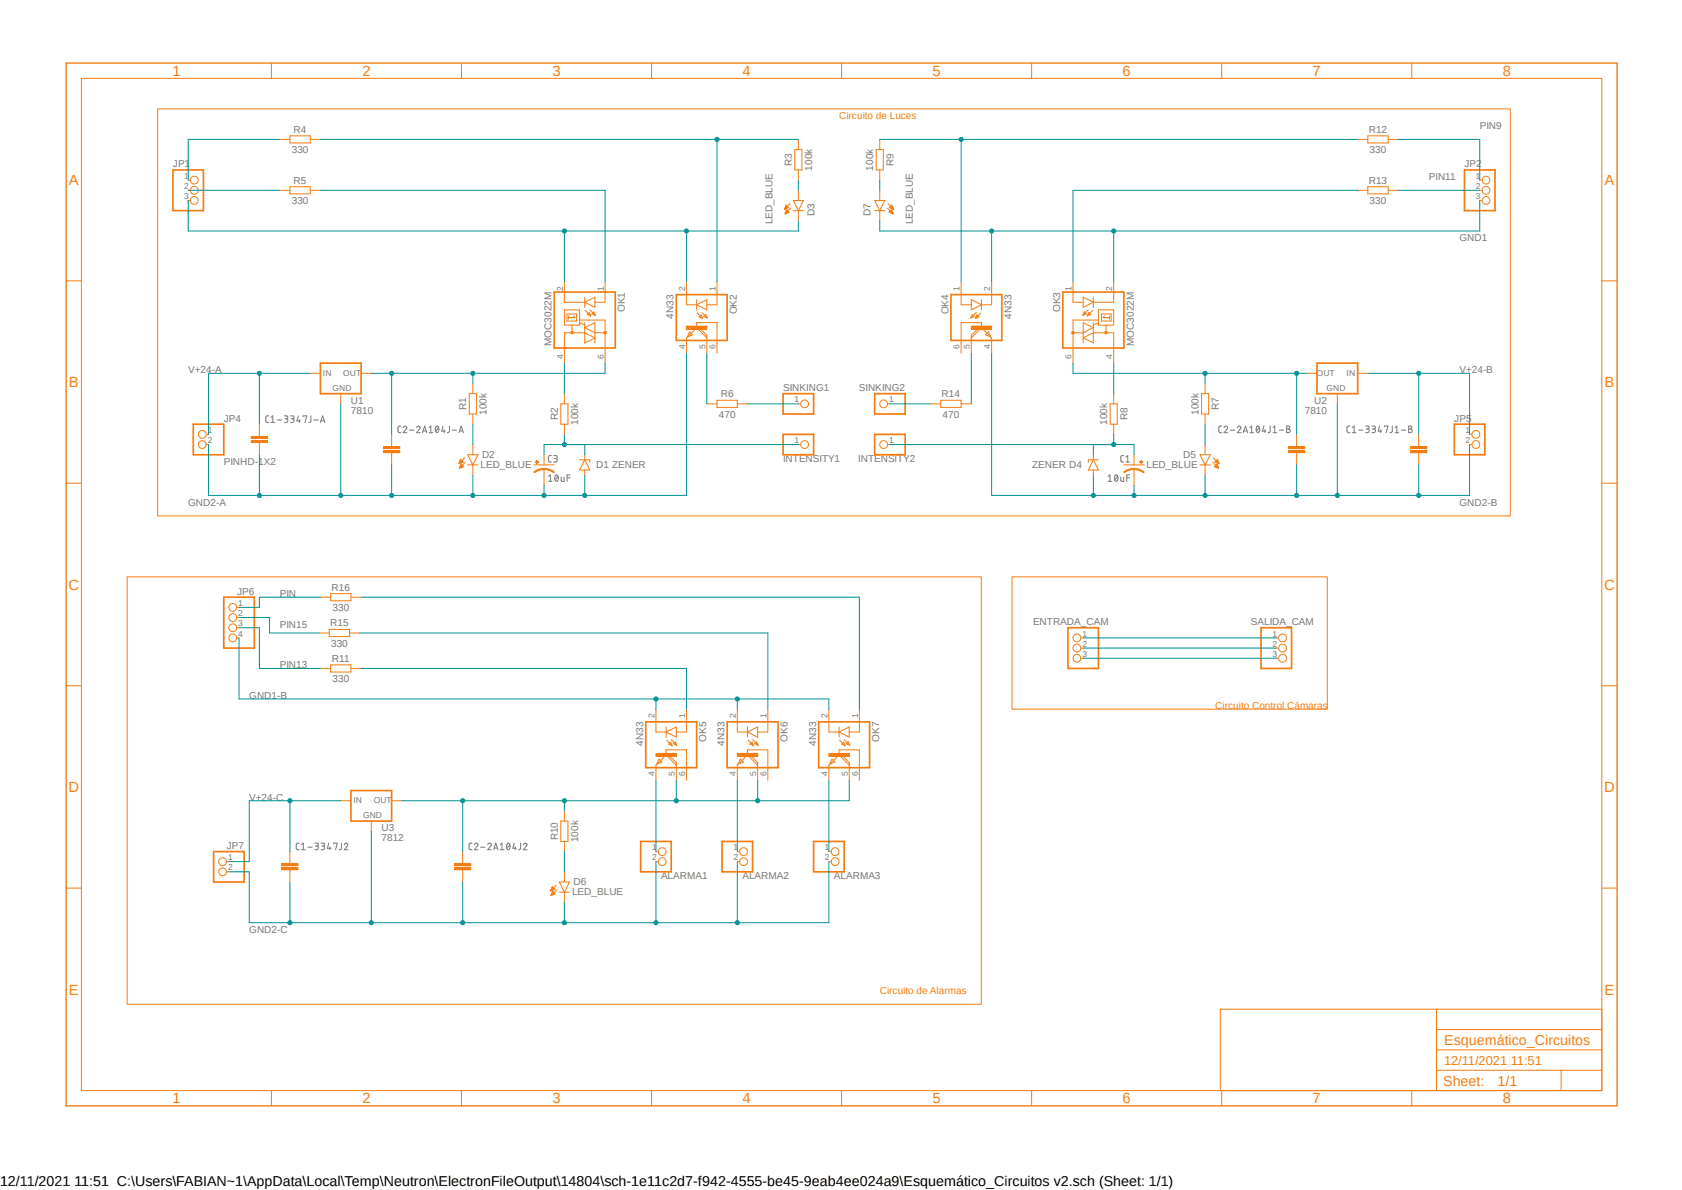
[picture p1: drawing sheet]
<svg xmlns="http://www.w3.org/2000/svg" width="420mm" height="297mm" viewBox="0 0 420 297" stroke-linecap="round" stroke-linejoin="round" font-family="sans-serif">
<path d="M16 15.4l388.2 261.2M404.2 15.4l-388.2 261.2" fill="none" stroke="#fff" stroke-width=".25"/>
<g fill="none" stroke="#757575" stroke-width=".25">
<path d="M67.1 103.8h-.6l-.1 .4v1l.7 .3M67.6 105.5h1M67.6 104.2l.5-.4v1.7M69.3 104.8h1M71 103.8l.8 .2-.1 .5h-.5M71.5 104.5a.47 .47 0 0 1 .4 .5 .47 .47 0 0 1-.4 .5h-.5M72.6 103.8l.8 .2-.1 .5h-.6M73 104.5a.47 .47 0 0 1 .4 .5 .47 .47 0 0 1-.4 .5h-.4M74.5 103.8l-.4 1.3h.9M74.8 104.7v.8M75.7 104v-.2h.9l-.4 1.7M77.6 103.8v1.4l-.5 .3"/>
<path d="M78.4 104.8h1.1M80 105.5l.6-1.7 .5 1.7M80.2 105h.8M100.1 106.3l-.5 .1-.2 .3v1.1l.7 .2M100.7 106.7a.45 .45 0 0 1 .6-.4 .45 .45 0 0 1 .1 .8l-.7 .9h.9M102.2 107.4h1.1M104 106.7a.44 .44 0 0 1 .6-.3 .44 .44 0 0 1 .2 .7l-.8 .9h.9M105.5 108l.5-1.7 .6 1.7M105.6 107.6h.8M107.1 108h.9M107.1 106.7l.5-.4v1.7M109 106.4l.1-.1a.96 .96 0 0 1 0 1.7l-.3-.3-.1-.6z"/>
<path d="M109.5 106.7l-.7 .9M110.6 106.3l-.3 1.3h.9M110.9 107.2v.8M112.2 106.3v1.5l-.5 .2M112.9 107.4h1.1M114.6 108l.5-1.7 .6 1.7M114.7 107.6h.8M136.9 118.9l.5-.4v1.6M137.7 113.7h-.6l-.2 .4 .1 1 .7 .2M138.3 113.7l.8 .2-.1 .5h-.6M138.7 114.4l.2 .1a.43 .43 0 0 1 .2 .5 .43 .43 0 0 1-.4 .3h-.4M138.8 118.6l.2-.1a.98 .98 0 0 1 0 1.6 .98 .98 0 0 1-.2-1.5z"/>
<path d="M139.3 118.9l-.7 .9M140.1 119.1l.2 1h.5v-1M141.6 119.3h.7M142.3 118.5h-.7v1.6M276.7 118.9l.5-.4v1.6M278.5 118.6l.2-.1a.98 .98 0 0 1 0 1.6 .98 .98 0 0 1-.2-1.5zM279.1 118.9l-.8 .9M279.9 119.1l.1 1h.6v-1M280.6 113.7h-.6l-.1 .4v1l.7 .2M281.1 115.3h1M281.1 114.1l.5-.4v1.6M281.3 119.3h.8"/>
<path d="M282.1 118.5h-.8v1.6M305.1 106.3l-.6 .1-.2 .3 .1 1.1 .7 .2M305.6 106.7a.44 .44 0 0 1 .7-.3 .44 .44 0 0 1 .1 .7l-.8 .9h.9M307.2 107.4h1.1M308.9 106.7a.45 .45 0 0 1 .7-.4 .45 .45 0 0 1 .1 .8l-.8 .9h1M310.4 108l.6-1.7 .5 1.7M310.6 107.6h.8M312.1 108h.9M312.1 106.7l.4-.4v1.7M313.9 106.4l.2-.1a1.02 1.02 0 0 1 0 1.7l-.3-.3-.2-.6zM314.5 106.7l-.8 .9M315.6 106.3l-.4 1.3h.9"/>
<path d="M315.8 107.2v.8M317.2 106.3l-.1 1.5-.5 .2M317.9 108h.9M317.9 106.7l.4-.4v1.7M319.4 107.4h1.1M321.3 106.3l.7 .2v.4l-.3 .2a.47 .47 0 0 1 .5 .4 .47 .47 0 0 1-.5 .5h-.4zM321.3 107.1h.4M337.1 106.3l-.6 .1-.2 .3 .1 1.1 .7 .2M337.7 108h.9M337.7 106.7l.4-.4v1.7M339.3 107.4h1M341 106.3l.8 .2-.1 .5-.5 .1"/>
<path d="M341.5 107.1a.47 .47 0 0 1 .4 .4 .47 .47 0 0 1-.4 .5h-.5M342.6 106.3l.8 .2-.1 .5-.6 .1M343 107.1a.47 .47 0 0 1 .5 .4 .47 .47 0 0 1-.5 .5h-.4M344.5 106.3l-.4 1.3h.9M344.8 107.2v.8M345.7 106.5v-.2h.9l-.5 1.7M347.6 106.3v1.5l-.5 .2M348.4 108h.8M348.4 106.7l.4-.4v1.7M349.9 107.4h1.1M351.7 106.3l.8 .2v.4l-.3 .2a.47 .47 0 0 1 .4 .4 .47 .47 0 0 1-.4 .5h-.5zM351.7 107.1h.5"/>
<path d="M136.9 120.1h.9M276.7 120.1h.9M74.7 210.4l-.5 .1-.2 .3v1.1l.7 .2M75.3 210.8l.4-.4v1.7M75.3 212.1h.9M76.9 211.5h1M78.6 210.4l.7 .1 .2 .3-.2 .3-.5 .1M79.1 211.2a.47 .47 0 0 1 .4 .4 .47 .47 0 0 1-.4 .5h-.5M80.2 210.4l.7 .1 .2 .3-.2 .3-.6 .1M80.6 211.2a.47 .47 0 0 1 .5 .4 .47 .47 0 0 1-.5 .5h-.4M82.1 210.4l-.4 1.3h.9M82.4 211.4v.7"/>
<path d="M83.3 210.7v-.3h.9l-.4 1.7M85.3 210.4l-.1 1.5-.5 .2M86 210.8a.43 .43 0 0 1 .6-.3 .43 .43 0 0 1 .1 .7l-.7 .9h.9M117.9 210.4l-.6 .1-.2 .3 .1 1.1 .7 .2M118.4 210.8a.44 .44 0 0 1 .7-.3 .44 .44 0 0 1 .1 .7l-.8 .9h.9M120 211.5h1.1M121.8 210.8a.43 .43 0 0 1 .6-.3 .43 .43 0 0 1 .2 .7l-.8 .9h.9M123.3 212.1l.5-1.7 .5 1.7M123.4 211.7h.8M124.9 212.1h.9M124.9 210.8l.4-.4v1.7M126.7 210.5l.2-.1a.96 .96 0 0 1 0 1.7l-.4-.5v-.7z"/>
<path d="M127.3 210.8l-.7 .9M128.4 210.4l-.3 1.3h.8M128.7 211.4v.7M130 210.4v1.3l-.2 .3-.3 .1M130.7 210.8a.44 .44 0 0 1 .6-.3 .44 .44 0 0 1 .1 .7l-.7 .9h.9"/>
</g>
<g fill="none" stroke="#f57c10" stroke-width=".25">
<path d="M20.3 19.6h379.7v252.6h-379.7zM67.8 15.7v3.9M115.2 15.7v3.9M162.7 15.7v3.9M210.1 15.7v3.9M257.6 15.7v3.9M305.1 15.7v3.9M352.5 15.7v3.9M16.5 70.1h3.8M140.9 77.3h3.8v3.9h-3.8zM140.9 72.9v2.5h5.1M141.6 78.4h2.4v1.7h-2.4z"/>
<path d="M141.9 78.9v.7M143.2 78.9l.4 .3h-1.7M144.7 79.9h6.4v8.2M146 75.4l2.5-1.2v2.5zM146 74.2v2.5M146.1 77.5l1.4 1.4M147.2 78l.3 .9-.9-.4zM147.3 77.3l1.4 1.4M148.3 77.9l.4 .8-.9-.3zM151.1 72.9v2.5h-2.6M400 70.1h3.8M77.5 93.2h2.5"/>
<path d="M85.1 98.3v2.5M90.2 93.2h2.5M142.8 81.2v1.9M144.7 80.5l1.3 .7M146 80.5v5.1l2.5-1.3-2.5-1.2h-5.1v5M151.1 83.1h-2.6l-2.5-1.3 2.5-1.3v5.1M16.5 120.6h3.8M400 120.6h3.8M16.5 171.2h3.8M400 171.2h3.8M16.5 221.7h3.8M400 221.7h3.8"/>
<path d="M358.7 251.9v20.3M358.7 257h41.3M400 251.9h-95.3v20.3M67.8 272.2v3.8M115.2 272.2v3.8M162.7 272.2v3.8M210.1 272.2v3.8M257.6 272.2v3.8M305.1 272.2v3.8M352.5 272.2v3.8M358.7 267.1h41.3M358.7 262h41.3"/>
<path d="M389.8 267.1v5.1"/>
</g>
<path d="M16.5 15.7h387.3v260.3h-387.3z" fill="none" stroke="#f57c10" stroke-width=".34"/>
<path d="M138.4 72.9h15.2v14h-15.2zM80 90.6h10.2v7.7h-10.2z" fill="none" stroke="#f57c10" stroke-width=".42"/>
<path d="M150.9 82.8h.4v.5h-.4l-.2-.2z" fill-rule="evenodd" fill="#f57c10"/>
<path d="M150.9 82.8h.4v.5h-.4l-.2-.2z" fill="none" stroke="#f57c10" stroke-width=".25"/>
<path d="M142.6 82.8h.5v.5h-.5z" fill-rule="evenodd" fill="#f57c10"/>
<g fill="none" stroke="#f57c10" stroke-width=".25">
<path d="M140.9 70.4v2.5M151.1 70.4v2.5M171.4 72.9v3.2h2.5M173.9 74.8v2.5M173.9 76.1l2.6-1.3v2.5zM174.1 78.1l1.4 1.4M175.1 78.6l.4 .9-.9-.4zM175.2 78l1.4 1.4M175.7 79l.5-.5 .4 .9zM179 72.9v3.2h-2.5M140.9 88.1v2.5M142.6 82.8h.5v.5h-.5z"/>
<path d="M151.1 88.1v2.5M172.2 82.8l.7 .8-1.2 .5zM173.9 81.8v-1.3h5.1v5.1M173.9 81.8l-2.5 2.5v1.3M173.9 81.8l2.6 2.5M174.6 81.8l1.9 1.9v1.9"/>
</g>
<path d="M168.9 73.5h12.7v11.5h-12.7z" fill="none" stroke="#f57c10" stroke-width=".42"/>
<path d="M171.4 81.4h5.1v.8h-5.1z" fill-rule="evenodd" fill="#f57c10"/>
<g fill="none" stroke="#f57c10" stroke-width=".25">
<path d="M171.4 70.4v2.5M179 70.4v2.5M171.4 81.4h5.1v.8h-5.1zM171.4 85.6v2.5M176.5 85.6v2.5M179 85.6v2.5M116 114.3l-1.4 1.4M116.2 115.4l-1.4 1.4M116.8 113.5h2.5l-1.2 2.5zM116.8 116h2.5M118.1 111v2.5M118.1 116v2.6"/>
<path d="M144.7 114.8h2.6v.6M146 114.8l1.3 2.5h-2.6zM146 113.5v1.3M146 117.3v1.3"/>
</g>
<path d="M115 114.6l.7 .7-1.1 .4z" fill-rule="evenodd" fill="#f57c10"/>
<path d="M115 114.6l.7 .7-1.1 .4z" fill="none" stroke="#f57c10" stroke-width=".25"/>
<path d="M115.1 115.8l.7 .7-1 .4z" fill-rule="evenodd" fill="#f57c10"/>
<path d="M197.3 50.8l-1.4 1.4M197.4 51.9l-1.4 1.4M198.1 50h2.5l-1.3 2.6zM198.1 52.6h2.5M199.3 47.5v2.5M199.3 52.6v2.5M115.1 115.8l.7 .7-1 .4z" fill="none" stroke="#f57c10" stroke-width=".25"/>
<path d="M196.3 51.2l.6 .6-1 .5z" fill-rule="evenodd" fill="#f57c10"/>
<path d="M196.3 51.2l.6 .6-1 .5z" fill="none" stroke="#f57c10" stroke-width=".25"/>
<path d="M196.4 52.3l.7 .7-1.1 .4z" fill-rule="evenodd" fill="#f57c10"/>
<path d="M196.4 52.3l.7 .7-1.1 .4zM64.8 108.4v.5M64.8 110.4v.6" fill="none" stroke="#f57c10" stroke-width=".25"/>
<path d="M62.7 108.9h4.1v.5h-4.1z" fill-rule="evenodd" fill="#f57c10"/>
<path d="M62.7 108.9h4.1v.5h-4.1z" fill="none" stroke="#f57c10" stroke-width=".25"/>
<path d="M62.7 109.9h4.1v.5h-4.1z" fill-rule="evenodd" fill="#f57c10"/>
<path d="M62.7 109.9h4.1v.5h-4.1zM64.8 105.9v2.5M64.8 111v2.5M97.8 111v.5M97.8 113v.5" fill="none" stroke="#f57c10" stroke-width=".25"/>
<path d="M95.8 111.5h4v.5h-4z" fill-rule="evenodd" fill="#f57c10"/>
<path d="M95.8 111.5h4v.5h-4z" fill="none" stroke="#f57c10" stroke-width=".25"/>
<path d="M95.8 112.5h4v.5h-4z" fill-rule="evenodd" fill="#f57c10"/>
<path d="M95.8 112.5h4v.5h-4zM97.8 108.4v2.6M97.8 113.5v2.5M133.3 116h5.1M135.8 117.1v1.5" fill="none" stroke="#f57c10" stroke-width=".25"/>
<path d="M135.8 116.9l1.7 .4 .9 .5-.1 .2a4.1 4.1 0 0 0-2.5-.8z" fill-rule="evenodd" fill="#f57c10"/>
<path d="M135.8 116.9l1.7 .4 .9 .5-.1 .2a4.1 4.1 0 0 0-2.5-.8z" fill="none" stroke="#f57c10" stroke-width=".25"/>
<path d="M133.3 117.8l1.5-.7 1-.2v.3a4.1 4.1 0 0 0-2.3 .8z" fill-rule="evenodd" fill="#f57c10"/>
<path d="M133.3 117.8l1.5-.7 1-.2v.3a4.1 4.1 0 0 0-2.3 .8z" fill="none" stroke="#f57c10" stroke-width=".25"/>
<path d="M133.6 115.3l.9 .1z" fill-rule="evenodd" fill="#f57c10"/>
<path d="M133.6 115.3l.9 .1z" fill="none" stroke="#f57c10" stroke-width=".25"/>
<path d="M134 114.9l.1 .8z" fill-rule="evenodd" fill="#f57c10"/>
<g fill="none" stroke="#f57c10" stroke-width=".25">
<path d="M69.8 34.8h2.6M72.4 33.9h5.1v1.8h-5.1zM77.5 34.8h2.5M198.5 37.3h1.7v5.1h-1.7zM199.3 34.8v2.5M69.8 47.5h2.6M72.4 46.6h5.1v1.8h-5.1zM77.5 47.5h2.5M199.3 42.4v2.6M117.2 98.3h1.8v5h-1.8zM118.1 95.7v2.6M140.9 98.3v2.5"/>
<path d="M179 99.9h5.1v1.8h-5.1zM118.1 103.3v2.6M134 114.9l.1 .8zM135.8 113.5v2.5M135.8 118.6v2.5M140 100.8h1.8v5.1h-1.8zM140.9 105.9v2.5M176.5 100.8h2.5M184.1 100.8h2.5M85.1 199.9h2.5M97.8 199.9h2.5M72.4 215.1v.5"/>
<path d="M72.4 217.1v.5M92.7 204.9v2.6"/>
</g>
<path d="M87.6 197.3h10.2v7.6h-10.2z" fill="none" stroke="#f57c10" stroke-width=".42"/>
<path d="M70.4 215.6h4v.5h-4z" fill-rule="evenodd" fill="#f57c10"/>
<path d="M70.4 215.6h4v.5h-4z" fill="none" stroke="#f57c10" stroke-width=".25"/>
<path d="M70.4 216.6h4v.5h-4z" fill-rule="evenodd" fill="#f57c10"/>
<path d="M70.4 216.6h4v.5h-4zM72.4 212.6v2.5M72.4 217.6v2.5M115.5 215.1v.5M115.5 217.1v.5" fill="none" stroke="#f57c10" stroke-width=".25"/>
<path d="M113.5 215.6h4.1v.5h-4.1z" fill-rule="evenodd" fill="#f57c10"/>
<path d="M113.5 215.6h4.1v.5h-4.1z" fill="none" stroke="#f57c10" stroke-width=".25"/>
<path d="M113.5 216.6h4.1v.5h-4.1z" fill-rule="evenodd" fill="#f57c10"/>
<path d="M113.5 216.6h4.1v.5h-4.1zM115.5 212.6v2.5M115.5 217.6v2.5M140.9 217.6v2.5M138.9 220.9l-1.4 1.4M139 222l-1.4 1.4M139.7 220.1h2.5l-1.3 2.6zM139.7 222.7h2.5M140.9 222.7v2.5" fill="none" stroke="#f57c10" stroke-width=".25"/>
<path d="M137.9 221.3l.6 .7-1 .4z" fill-rule="evenodd" fill="#f57c10"/>
<path d="M137.9 221.3l.6 .7-1 .4z" fill="none" stroke="#f57c10" stroke-width=".25"/>
<path d="M138 222.4l.6 .7-1 .5z" fill-rule="evenodd" fill="#f57c10"/>
<g fill="none" stroke="#f57c10" stroke-width=".25">
<path d="M163.8 179.5v3.2h2.5M171.4 179.5v3.2h-2.5M164.5 189.4l.8 .8-1.3 .5zM166.3 188.4v-1.2h5.1v5M166.3 181.4v2.6M166.3 182.7l2.6-1.3v2.6zM166.3 188.4l-2.5 2.6v1.2M166.3 188.4l2.6 2.6M166.5 184.7l1.4 1.4M167 185.8l.5-.5 .4 .8zM167 188.4l1.9 1.9v1.9M167.6 184.6l1.4 1.4"/>
<path d="M168.1 185.6l.5-.5 .4 .9zM140 204.9h1.8v5.1h-1.8zM140.9 202.4v2.5M140.9 210v2.6M138 222.4l.6 .7-1 .5z"/>
</g>
<path d="M161.2 180.2h12.7v11.4h-12.7z" fill="none" stroke="#f57c10" stroke-width=".42"/>
<path d="M163.8 188h5.1v.8h-5.1z" fill-rule="evenodd" fill="#f57c10"/>
<g fill="none" stroke="#f57c10" stroke-width=".25">
<path d="M80 166.8h2.5M82.5 165.9h5.1v1.8h-5.1zM87.6 166.8h2.6M163.8 177v2.5M171.4 177v2.5M184.1 179.5v3.2h2.5M191.7 179.5v3.2h-2.5M163.8 188h5.1v.8h-5.1zM163.8 192.2v2.6M168.9 192.2v2.6M171.4 192.2v2.6M184.9 189.4l.7 .8-1.2 .5z"/>
<path d="M186.6 188.4v-1.2h5.1v5M186.6 181.4v2.6M186.6 182.7l2.6-1.3v2.6zM186.6 188.4l-2.5 2.6v1.2M186.6 188.4l2.6 2.6M186.8 184.7l1.4 1.4M187.3 188.4l1.9 1.9v1.9M187.8 185.3l.4 .8-.9-.3zM187.9 184.6l1.4 1.4M188.4 185.6l.5-.5 .4 .9z"/>
</g>
<path d="M181.6 180.2h12.7v11.4h-12.7z" fill="none" stroke="#f57c10" stroke-width=".42"/>
<path d="M184.1 188h5.1v.8h-5.1z" fill-rule="evenodd" fill="#f57c10"/>
<g fill="none" stroke="#f57c10" stroke-width=".25">
<path d="M184.1 177v2.5M191.7 177v2.5M207 179.5v3.2h2.5M214.6 179.5v3.2h-2.6M184.1 188h5.1v.8h-5.1zM184.1 192.2v2.6M189.2 192.2v2.6M191.7 192.2v2.6M207.7 189.4l.8 .8-1.3 .5zM209.5 188.4v-1.2h5.1v5M209.5 181.4v2.6M209.5 182.7l2.5-1.3v2.6z"/>
<path d="M209.5 188.4l-2.5 2.6v1.2M209.5 188.4l2.5 2.6M209.6 184.7l1.4 1.4M210.1 188.4l1.9 1.9v1.9M210.7 185.3l.3 .8-.9-.3zM210.8 184.6l1.4 1.4M211.8 185.1l.4 .9-.9-.4z"/>
</g>
<path d="M204.4 180.2h12.7v11.4h-12.7z" fill="none" stroke="#f57c10" stroke-width=".42"/>
<path d="M207 188h5v.8h-5z" fill-rule="evenodd" fill="#f57c10"/>
<g fill="none" stroke="#f57c10" stroke-width=".25">
<path d="M267.9 72.9v2.5h2.6M270.5 74.2l2.5 1.2-2.5 1.3zM270.7 77.9l.5 .5-.9 .3zM271.7 77.3l-1.4 1.4M271.9 78l.5 .5-.9 .4zM272.9 77.5l-1.4 1.4M273 74.2v2.5M274.3 79.9h-6.4v8.2M274.3 77.3h3.8v3.9h-3.8zM275 78.4h2.5v1.7h-2.5zM275.8 78.9l-.4 .3h1.7M277.1 78.9v.7"/>
<path d="M278.1 72.9v2.5h-5.1M267.9 83.1h2.6l2.5-1.3-2.5-1.3v5.1M273 80.5v5.1l-2.5-1.3 2.5-1.2h5.1v5M274.3 80.5l-1.3 .7M276.2 81.2v1.9M326.3 93.2h2.5M333.9 98.3v2.5M339 93.2h2.5M207 177v2.5M214.6 177v2.5M207 188h5v.8h-5zM207 192.2v2.6"/>
<path d="M212 192.2v2.6M214.6 192.2v2.6"/>
</g>
<path d="M265.4 72.9h15.2v14h-15.2zM328.8 90.6h10.2v7.7h-10.2z" fill="none" stroke="#f57c10" stroke-width=".42"/>
<path d="M267.7 82.8h.4v.5h-.4z" fill-rule="evenodd" fill="#f57c10"/>
<path d="M267.7 82.8h.4v.5h-.4z" fill="none" stroke="#f57c10" stroke-width=".25"/>
<path d="M275.9 82.8h.5v.5h-.5z" fill-rule="evenodd" fill="#f57c10"/>
<g fill="none" stroke="#f57c10" stroke-width=".25">
<path d="M240 72.9v3.2h2.5M242.5 74.8l2.6 1.3-2.6 1.2zM242.8 78.5l.5 .5-.9 .4zM243.8 78l-1.4 1.4M243.9 78.6l.5 .5-.9 .4zM244.9 78.1l-1.4 1.4M245.1 74.8v2.5M247.6 72.9v3.2h-2.5M267.9 70.4v2.5M278.1 70.4v2.5M244.4 81.8l-1.9 1.9v1.9M245.1 81.8v-1.3h-5.1v5.1"/>
<path d="M245.1 81.8l2.5 2.5v1.3M245.1 81.8l-2.6 2.5M246.8 82.8l.6 1.3-1.3-.5zM267.9 88.1v2.5M275.9 82.8h.5v.5h-.5zM278.1 88.1v2.5"/>
</g>
<path d="M237.4 73.5h12.7v11.5h-12.7z" fill="none" stroke="#f57c10" stroke-width=".42"/>
<path d="M242.5 81.4h5.1v.8h-5.1z" fill-rule="evenodd" fill="#f57c10"/>
<g fill="none" stroke="#f57c10" stroke-width=".25">
<path d="M240 70.4v2.5M247.6 70.4v2.5M240 85.6v2.5M242.5 81.4h5.1v.8h-5.1zM242.5 85.6v2.5M247.6 85.6v2.5M273 114.8l1.3 2.5h-2.6zM273 113.5v1.3M273 117.3v1.3M274.3 114.8h-2.6v.6M299.6 113.5h2.6l-1.3 2.5zM299.6 116h2.6"/>
<path d="M300.9 111v2.5M300.9 116v2.6M302.8 115.4l1.4 1.4M302.9 114.3l1.4 1.4"/>
</g>
<path d="M304 114.6l.4 1.1-1.1-.4z" fill-rule="evenodd" fill="#f57c10"/>
<path d="M304 114.6l.4 1.1-1.1-.4z" fill="none" stroke="#f57c10" stroke-width=".25"/>
<path d="M303.9 115.8l.3 1.1-1-.4z" fill-rule="evenodd" fill="#f57c10"/>
<path d="M218.4 50h2.5l-1.2 2.6zM218.4 52.6h2.5M219.7 47.5v2.5M219.7 52.6v2.5M221.6 51.9l1.4 1.4M221.7 50.8l1.4 1.4M303.9 115.8l.3 1.1-1-.4z" fill="none" stroke="#f57c10" stroke-width=".25"/>
<path d="M222.1 51.8l.6-.6 .5 1z" fill-rule="evenodd" fill="#f57c10"/>
<path d="M222.1 51.8l.6-.6 .5 1z" fill="none" stroke="#f57c10" stroke-width=".25"/>
<path d="M222 53l.6-.7 .5 1z" fill-rule="evenodd" fill="#f57c10"/>
<path d="M222 53l.6-.7 .5 1zM354.2 111v.5M354.2 113v.5" fill="none" stroke="#f57c10" stroke-width=".25"/>
<path d="M352.2 111.5h4.1v.5h-4.1z" fill-rule="evenodd" fill="#f57c10"/>
<path d="M352.2 111.5h4.1v.5h-4.1z" fill="none" stroke="#f57c10" stroke-width=".25"/>
<path d="M352.2 112.5h4.1v.5h-4.1z" fill-rule="evenodd" fill="#f57c10"/>
<path d="M323.8 111v.5M323.8 113v.5M352.2 112.5h4.1v.5h-4.1zM354.2 108.4v2.6M354.2 113.5v2.5" fill="none" stroke="#f57c10" stroke-width=".25"/>
<path d="M321.7 111.5h4.1v.5h-4.1z" fill-rule="evenodd" fill="#f57c10"/>
<path d="M321.7 111.5h4.1v.5h-4.1z" fill="none" stroke="#f57c10" stroke-width=".25"/>
<path d="M321.7 112.5h4.1v.5h-4.1z" fill-rule="evenodd" fill="#f57c10"/>
<path d="M280.6 116h5.1M283.2 117.1v1.5M321.7 112.5h4.1v.5h-4.1zM323.8 108.4v2.6M323.8 113.5v2.5" fill="none" stroke="#f57c10" stroke-width=".25"/>
<path d="M280.6 117.8l1.5-.7 1.1-.2v.3a3.9 3.9 0 0 0-2.4 .8z" fill-rule="evenodd" fill="#f57c10"/>
<path d="M280.6 117.8l1.5-.7 1.1-.2v.3a3.9 3.9 0 0 0-2.4 .8z" fill="none" stroke="#f57c10" stroke-width=".25"/>
<path d="M283.2 116.9l1.6 .4 .9 .5-.2 .2a4.1 4.1 0 0 0-2.3-.8z" fill-rule="evenodd" fill="#f57c10"/>
<path d="M283.2 116.9l1.6 .4 .9 .5-.2 .2a4.1 4.1 0 0 0-2.3-.8z" fill="none" stroke="#f57c10" stroke-width=".25"/>
<path d="M284.5 115.3l.9 .1z" fill-rule="evenodd" fill="#f57c10"/>
<path d="M284.5 115.3l.9 .1z" fill="none" stroke="#f57c10" stroke-width=".25"/>
<path d="M284.9 114.9l.1 .8z" fill-rule="evenodd" fill="#f57c10"/>
<g fill="none" stroke="#f57c10" stroke-width=".25">
<path d="M218.8 37.3h1.8v5.1h-1.8zM219.7 34.8v2.5M339 34.8h2.5M341.5 33.9h5.1v1.8h-5.1zM346.6 34.8h2.6M47 47.5h.5M47 45h.5M47 50h.5M219.7 42.4v2.6M339 47.5h2.5M341.5 46.6h5.1v1.8h-5.1zM346.6 47.5h2.6"/>
<path d="M369.5 47.5h.5M369.5 45h.5M369.5 50h.5M234.9 99.9h5.1v1.8h-5.1zM278.1 98.3v2.5M300 98.3h1.8v5h-1.8zM300.9 95.7v2.6M51.5 108.4h.6M51.5 111h.6M199.3 100.8h.6M199.3 111h.6M221.7 100.8h.5"/>
<path d="M221.7 111h.5M232.4 100.8h2.5M240 100.8h2.5M277.2 100.8h1.8v5.1h-1.8zM278.1 105.9v2.5M283.2 113.5v2.5M283.2 118.6v2.5M284.9 114.9l.1 .8zM300.9 103.3v2.6M366.9 108.4h.6M366.9 111h.6M59.1 151.6h.6"/>
<path d="M59.1 154.1h.6M59.1 156.7h.6M59.1 159.2h.6M79.7 158h2.5M80 149.1h2.5M82.2 157.1h5.1v1.8h-5.1zM82.5 148.2h5.1v1.7h-5.1zM87.3 158h2.5M87.6 149.1h2.6M269.9 159.2h.6M318.7 159.2h.6M269.9 161.8h.6"/>
<path d="M269.9 164.3h.6M318.7 161.8h.6M318.7 164.3h.6M56.6 215.1h.5M56.6 217.6h.5M163.8 215.1h.5M163.8 212.6h.5M184.1 215.1h.6M184.1 212.6h.6M207 215.1h.5M207 212.6h.5"/>
<circle cx="48.5" cy="45" r=".98"/>
<circle cx="48.5" cy="50" r=".98"/>
<circle cx="48.5" cy="47.5" r=".98"/>
<circle cx="371" cy="47.5" r=".98"/>
<circle cx="371" cy="45" r=".98"/>
<circle cx="371" cy="50" r=".98"/>
<circle cx="50.5" cy="108.4" r=".98"/>
<circle cx="50.5" cy="111" r=".98"/>
<circle cx="200.9" cy="100.8" r=".98"/>
<circle cx="200.9" cy="111" r=".98"/>
<circle cx="220.6" cy="100.8" r=".98"/>
<circle cx="220.6" cy="111" r=".98"/>
<circle cx="368.5" cy="108.4" r=".98"/>
<circle cx="368.5" cy="111" r=".98"/>
<circle cx="58.1" cy="156.7" r=".98"/>
<circle cx="58.1" cy="159.2" r=".98"/>
<circle cx="58.1" cy="151.6" r=".98"/>
<circle cx="58.1" cy="154.1" r=".98"/>
<circle cx="268.9" cy="159.2" r=".98"/>
<circle cx="320.2" cy="159.2" r=".98"/>
<circle cx="268.9" cy="161.8" r=".98"/>
<circle cx="268.9" cy="164.3" r=".98"/>
<circle cx="320.2" cy="161.8" r=".98"/>
<circle cx="320.2" cy="164.3" r=".98"/>
<circle cx="55.6" cy="215.1" r=".98"/>
<circle cx="55.6" cy="217.6" r=".98"/>
<circle cx="165.4" cy="215.1" r=".98"/>
<circle cx="165.4" cy="212.6" r=".98"/>
<circle cx="185.7" cy="212.6" r=".98"/>
<circle cx="185.7" cy="215.1" r=".98"/>
<circle cx="208.5" cy="215.1" r=".98"/>
<circle cx="208.5" cy="212.6" r=".98"/>
</g>
<g fill="none" stroke="#f57c10" stroke-width=".42">
<path d="M43.2 42.4h7.6v10.2h-7.6zM365.7 42.4h7.6v10.2h-7.6zM195.5 98.3h7.7v5h-7.7zM218.4 98.3h7.6v5h-7.6zM48.3 105.9h7.6v7.6h-7.6zM195.5 108.4h7.7v5.1h-7.7zM218.4 108.4h7.6v5.1h-7.6zM363.1 105.9h7.7v7.6h-7.7zM55.9 149.1h7.6v12.7h-7.6zM266.7 156.7h7.6v10.1h-7.6zM314.9 156.7h7.6v10.1h-7.6zM53.3 212.6h7.7v7.5h-7.7z"/>
<path d="M160 210h7.6v7.6h-7.6zM180.3 210h7.6v7.6h-7.6zM203.2 210h7.6v7.6h-7.6z"/>
</g>
<path d="M97.8 93.2v15.2M118.1 93.2v2.5M151.1 90.6v2.6h-58.4" fill="none" stroke="#009292" stroke-width=".25"/>
<circle cx="97.8" cy="93.2" r=".51" fill="#009292"/>
<circle cx="97.8" cy="93.2" r=".51" fill="none" stroke="#009292" stroke-width=".25"/>
<circle cx="118.1" cy="93.2" r=".51" fill="#009292"/>
<g fill="none" stroke="#009292" stroke-width=".25">
<path d="M199.3 45v2.5M140.9 90.6v7.7M176.5 88.1v12.7M118.1 105.9v5.1M100.3 199.9h40.6v2.5M115.5 199.9v12.7M140.9 212.6v5"/>
<circle cx="118.1" cy="93.2" r=".51"/>
</g>
<circle cx="115.5" cy="199.9" r=".51" fill="#009292"/>
<circle cx="115.5" cy="199.9" r=".51" fill="none" stroke="#009292" stroke-width=".25"/>
<circle cx="140.9" cy="199.9" r=".51" fill="#009292"/>
<g fill="none" stroke="#009292" stroke-width=".25">
<path d="M140.9 199.9h71.1M168.9 194.8v5.1"/>
<circle cx="140.9" cy="199.9" r=".51"/>
</g>
<circle cx="168.9" cy="199.9" r=".51" fill="#009292"/>
<g fill="none" stroke="#009292" stroke-width=".25">
<path d="M189.2 194.8v5.1"/>
<circle cx="168.9" cy="199.9" r=".51"/>
</g>
<circle cx="189.2" cy="199.9" r=".51" fill="#009292"/>
<g fill="none" stroke="#009292" stroke-width=".25">
<path d="M80 34.8h119.3M179 34.8v35.6M163.8 194.8v17.8M184.1 194.8v17.8M207 194.8v17.8M212 194.8v5.1"/>
<circle cx="189.2" cy="199.9" r=".51"/>
</g>
<circle cx="179" cy="34.8" r=".51" fill="#009292"/>
<g fill="none" stroke="#009292" stroke-width=".25">
<path d="M80 47.5h71.1v22.9M267.9 90.6v2.6h58.4M300.9 93.2v2.5M323.8 93.2v15.2"/>
<circle cx="179" cy="34.8" r=".51"/>
</g>
<circle cx="323.8" cy="93.2" r=".51" fill="#009292"/>
<circle cx="323.8" cy="93.2" r=".51" fill="none" stroke="#009292" stroke-width=".25"/>
<circle cx="300.9" cy="93.2" r=".51" fill="#009292"/>
<g fill="none" stroke="#009292" stroke-width=".25">
<path d="M219.7 34.8h119.3M240 34.8v35.6M219.7 45v2.5M242.5 88.1v12.7M278.1 90.6v7.7M300.9 105.9v5.1"/>
<circle cx="300.9" cy="93.2" r=".51"/>
</g>
<circle cx="240" cy="34.8" r=".51" fill="#009292"/>
<g fill="none" stroke="#009292" stroke-width=".25">
<path d="M69.8 34.8h-22.8v10.2M349.2 34.8h20.3v10.2M47 47.5h22.8M47 50v7.7h152.3v-2.6M140.9 57.7v12.7M171.4 57.7v12.7M339 47.5h-71.1v22.9M349.2 47.5h20.3M89.8 158h101.9v19M90.2 149.1h124.4v27.9M90.2 166.8h81.2v10.2"/>
<circle cx="240" cy="34.8" r=".51"/>
</g>
<circle cx="140.9" cy="57.7" r=".51" fill="#009292"/>
<circle cx="140.9" cy="57.7" r=".51" fill="none" stroke="#009292" stroke-width=".25"/>
<circle cx="171.4" cy="57.7" r=".51" fill="#009292"/>
<g fill="none" stroke="#009292" stroke-width=".25">
<path d="M278.1 57.7v12.7M369.5 57.7h-121.9v12.7"/>
<circle cx="171.4" cy="57.7" r=".51"/>
</g>
<circle cx="278.1" cy="57.7" r=".51" fill="#009292"/>
<g fill="none" stroke="#009292" stroke-width=".25">
<path d="M219.7 55.1v2.6h27.9"/>
<circle cx="278.1" cy="57.7" r=".51"/>
</g>
<circle cx="247.6" cy="57.7" r=".51" fill="#009292"/>
<g fill="none" stroke="#009292" stroke-width=".25">
<path d="M369.5 50v7.7M59.7 174.5h147.3v2.5M184.1 174.5v2.5"/>
<circle cx="247.6" cy="57.7" r=".51"/>
</g>
<circle cx="184.1" cy="174.5" r=".51" fill="#009292"/>
<g fill="none" stroke="#009292" stroke-width=".25">
<path d="M163.8 174.5v2.5"/>
<circle cx="184.1" cy="174.5" r=".51"/>
</g>
<circle cx="163.8" cy="174.5" r=".51" fill="#009292"/>
<g fill="none" stroke="#009292" stroke-width=".25">
<path d="M64.8 93.2v12.7M77.5 93.2h-25.4v15.2M59.7 159.2v15.3"/>
<circle cx="163.8" cy="174.5" r=".51"/>
</g>
<circle cx="64.8" cy="93.2" r=".51" fill="#009292"/>
<g fill="none" stroke="#009292" stroke-width=".25">
<path d="M171.4 88.1v35.6h-119.3v-12.7M64.8 113.5v10.2M85.1 100.8v22.9M97.8 116v7.7M118.1 118.6v5.1M146 118.6v5.1M135.8 121.1v2.6"/>
<circle cx="64.8" cy="93.2" r=".51"/>
</g>
<circle cx="64.8" cy="123.7" r=".51" fill="#009292"/>
<circle cx="64.8" cy="123.7" r=".51" fill="none" stroke="#009292" stroke-width=".25"/>
<circle cx="85.1" cy="123.7" r=".51" fill="#009292"/>
<circle cx="85.1" cy="123.7" r=".51" fill="none" stroke="#009292" stroke-width=".25"/>
<circle cx="97.8" cy="123.7" r=".51" fill="#009292"/>
<circle cx="97.8" cy="123.7" r=".51" fill="none" stroke="#009292" stroke-width=".25"/>
<circle cx="118.1" cy="123.7" r=".51" fill="#009292"/>
<circle cx="118.1" cy="123.7" r=".51" fill="none" stroke="#009292" stroke-width=".25"/>
<circle cx="135.8" cy="123.7" r=".51" fill="#009292"/>
<circle cx="135.8" cy="123.7" r=".51" fill="none" stroke="#009292" stroke-width=".25"/>
<circle cx="146" cy="123.7" r=".51" fill="#009292"/>
<g fill="none" stroke="#009292" stroke-width=".25">
<path d="M341.5 93.2h25.4v15.2M354.2 93.2v15.2"/>
<circle cx="146" cy="123.7" r=".51"/>
</g>
<circle cx="354.2" cy="93.2" r=".51" fill="#009292"/>
<g fill="none" stroke="#009292" stroke-width=".25">
<path d="M247.6 88.1v35.6h106.6v-7.7M273 118.6v5.1M300.9 118.6v5.1M323.8 116v7.7M333.9 100.8v22.9M283.2 121.1v2.6"/>
<circle cx="354.2" cy="93.2" r=".51"/>
</g>
<circle cx="333.9" cy="123.7" r=".51" fill="#009292"/>
<circle cx="333.9" cy="123.7" r=".51" fill="none" stroke="#009292" stroke-width=".25"/>
<circle cx="323.8" cy="123.7" r=".51" fill="#009292"/>
<circle cx="323.8" cy="123.7" r=".51" fill="none" stroke="#009292" stroke-width=".25"/>
<circle cx="300.9" cy="123.7" r=".51" fill="#009292"/>
<circle cx="300.9" cy="123.7" r=".51" fill="none" stroke="#009292" stroke-width=".25"/>
<circle cx="283.2" cy="123.7" r=".51" fill="#009292"/>
<circle cx="283.2" cy="123.7" r=".51" fill="none" stroke="#009292" stroke-width=".25"/>
<circle cx="273" cy="123.7" r=".51" fill="#009292"/>
<g fill="none" stroke="#009292" stroke-width=".25">
<path d="M366.9 111v12.7h-12.7"/>
<circle cx="273" cy="123.7" r=".51"/>
</g>
<circle cx="354.2" cy="123.7" r=".51" fill="#009292"/>
<g fill="none" stroke="#009292" stroke-width=".25">
<path d="M59.7 156.7h5.1v10.1h15.2M59.7 154.1h7.6v3.9h12.4M80 149.1h-15.2v2.5h-5.1M72.4 199.9v12.7M85.1 199.9h-22.9v15.2h-5.1"/>
<circle cx="354.2" cy="123.7" r=".51"/>
</g>
<circle cx="72.4" cy="199.9" r=".51" fill="#009292"/>
<g fill="none" stroke="#009292" stroke-width=".25">
<path d="M92.7 207.5v22.8M163.8 215.1v15.2M184.1 215.1v15.2M207 215.1v15.2h-144.8M72.4 220.1v10.2M115.5 220.1v10.2M140.9 225.2v5.1"/>
<circle cx="72.4" cy="199.9" r=".51"/>
</g>
<circle cx="72.4" cy="230.3" r=".51" fill="#009292"/>
<circle cx="72.4" cy="230.3" r=".51" fill="none" stroke="#009292" stroke-width=".25"/>
<circle cx="92.7" cy="230.3" r=".51" fill="#009292"/>
<circle cx="92.7" cy="230.3" r=".51" fill="none" stroke="#009292" stroke-width=".25"/>
<circle cx="115.5" cy="230.3" r=".51" fill="#009292"/>
<circle cx="115.5" cy="230.3" r=".51" fill="none" stroke="#009292" stroke-width=".25"/>
<circle cx="140.9" cy="230.3" r=".51" fill="#009292"/>
<circle cx="140.9" cy="230.3" r=".51" fill="none" stroke="#009292" stroke-width=".25"/>
<circle cx="184.1" cy="230.3" r=".51" fill="#009292"/>
<circle cx="184.1" cy="230.3" r=".51" fill="none" stroke="#009292" stroke-width=".25"/>
<circle cx="163.8" cy="230.3" r=".51" fill="#009292"/>
<g fill="none" stroke="#009292" stroke-width=".25">
<path d="M135.8 113.5v-2.5h10.2v2.5M140.9 108.4v2.6M57.1 217.6h5.1v12.7"/>
<circle cx="163.8" cy="230.3" r=".51"/>
</g>
<circle cx="140.9" cy="111" r=".51" fill="#009292"/>
<g fill="none" stroke="#009292" stroke-width=".25">
<path d="M140.9 111h58.4M186.6 100.8h12.7M273 113.5v-2.5h10.2v2.5M278.1 108.4v2.6"/>
<circle cx="140.9" cy="111" r=".51"/>
</g>
<circle cx="278.1" cy="111" r=".51" fill="#009292"/>
<g fill="none" stroke="#009292" stroke-width=".25">
<path d="M222.2 111h55.9M222.2 100.8h10.2M270.5 159.2h48.2M270.5 161.8h48.2M270.5 164.3h48.2"/>
<circle cx="278.1" cy="111" r=".51"/>
</g>
<path d="M39.4 27.2h337.7v101.6h-337.7zM31.7 144h213.3v106.7h-213.3zM252.7 144h78.7v33h-78.7z" fill="none" stroke="#f57b10" stroke-width=".25"/>
<g font-size="3.7" fill="#f57c10">
<text x="43.1" y="19">1</text>
<text x="90.5" y="19">2</text>
<text x="137.9" y="19">3</text>
<text x="185.4" y="19">4</text>
<text x="232.8" y="19">5</text>
<text x="280.3" y="19">6</text>
<text x="327.7" y="19">7</text>
<text x="375.2" y="19">8</text>
<text x="17.2" y="46.1">A</text>
<text x="400.6" y="46.1">A</text>
<text x="17.2" y="96.6">B</text>
<text x="400.6" y="96.6">B</text>
<text x="17.1" y="147.2">C</text>
<text x="400.6" y="147.2">C</text>
<text x="17.1" y="197.7">D</text>
<text x="400.6" y="197.7">D</text>
<text x="17.2" y="248.2">E</text>
<text x="400.6" y="248.2">E</text>
<text x="43.1" y="275.4">1</text>
<text x="90.5" y="275.4">2</text>
<text x="137.9" y="275.4">3</text>
<text x="185.4" y="275.4">4</text>
<text x="232.8" y="275.4">5</text>
<text x="280.3" y="275.4">6</text>
<text x="327.7" y="275.4">7</text>
<text x="375.2" y="275.4">8</text>
</g>
<g font-size="3.6" fill="#f57c10">
<text x="360.6" y="260.8">Esquemático_Circuitos</text>
<text x="360.3" y="271.1">Sheet:</text>
<text x="373.9" y="270.9">1/1</text>
</g>
<text font-size="3.6" x="0" y="296">12/11/2021 11:51 C:\Users\FABIAN~1\AppData\Local\Temp\Neutron\ElectronFileOutput\14804\sch-1e11c2d7-f942-4555-be45-9eab4ee024a9\Esquemático_Circuitos v2.sch (Sheet: 1/1)</text>
<text font-size="3.2" fill="#f57c10" x="360.6" y="265.8">12/11/2021 11:51</text>
<g font-size="2.5" fill="#f57b10">
<text x="209.5" y="29.7">Circuito de Luces</text>
<text x="303.5" y="177">Circuito Control Cámaras</text>
<text x="219.7" y="248.1">Circuito de Alarmas</text>
</g>
<g font-size="2.5" fill="#757575">
<text x="73.3" y="33.1">R4</text>
<text x="341.8" y="33.1">R12</text>
<text x="369.5" y="32.3">PIN9</text>
<text x="43.2" y="41.8">JP1</text>
<text x="72.9" y="38.2">330</text>
<text x="197.7" y="41.5" transform="rotate(-90 197.7 41.5)">R3</text>
<text x="223.1" y="41.5" transform="rotate(-90 223.1 41.5)">R9</text>
<text x="342" y="38.2">330</text>
<text x="365.7" y="41.8">JP2</text>
<text x="73.3" y="45.8">R5</text>
<text x="202.8" y="42.6" transform="rotate(-90 202.8 42.6)">100k</text>
<text x="218" y="42.6" transform="rotate(-90 218 42.6)">100k</text>
<text x="341.8" y="45.8">R13</text>
<text x="356.8" y="45">PIN11</text>
<text x="72.9" y="50.9">330</text>
<text x="342" y="50.9">330</text>
<text x="192.9" y="56" transform="rotate(-90 192.9 56)">LED_BLUE</text>
<text x="203.4" y="54" transform="rotate(-90 203.4 54)">D3</text>
<text x="217.4" y="54" transform="rotate(-90 217.4 54)">D7</text>
<text x="227.9" y="56" transform="rotate(-90 227.9 56)">LED_BLUE</text>
<text x="364.4" y="60.2">GND1</text>
<text x="156" y="77.9" transform="rotate(-90 156 77.9)">OK1</text>
<text x="264.8" y="77.9" transform="rotate(-90 264.8 77.9)">OK3</text>
<text x="168.2" y="79.5" transform="rotate(-90 168.2 79.5)">4N33</text>
<text x="184" y="78.5" transform="rotate(-90 184 78.5)">OK2</text>
<text x="236.8" y="78.5" transform="rotate(-90 236.8 78.5)">OK4</text>
<text x="252.6" y="79.5" transform="rotate(-90 252.6 79.5)">4N33</text>
<text x="137.7" y="86.4" transform="rotate(-90 137.7 86.4)">MOC3022M</text>
<text x="283.1" y="86.4" transform="rotate(-90 283.1 86.4)">MOC3022M</text>
<text x="47" y="93.2">V+24-A</text>
<text x="364.4" y="93.2">V+24-B</text>
<text x="87.6" y="100.8">U1</text>
<text x="180" y="99.1">R6</text>
<text x="195.5" y="97.6">SINKING1</text>
<text x="214.5" y="97.6">SINKING2</text>
<text x="235.1" y="99.1">R14</text>
<text x="328.2" y="100.8">U2</text>
<text x="55.9" y="105.2">JP4</text>
<text x="87.6" y="103.3">7810</text>
<text x="116.4" y="102.4" transform="rotate(-90 116.4 102.4)">R1</text>
<text x="121.5" y="103.5" transform="rotate(-90 121.5 103.5)">100k</text>
<text x="139.3" y="104.9" transform="rotate(-90 139.3 104.9)">R2</text>
<text x="144.4" y="106" transform="rotate(-90 144.4 106)">100k</text>
<text x="179.5" y="104.2">470</text>
<text x="235.3" y="104.2">470</text>
<text x="276.4" y="106" transform="rotate(-90 276.4 106)">100k</text>
<text x="281.5" y="104.9" transform="rotate(-90 281.5 104.9)">R8</text>
<text x="299.3" y="103.5" transform="rotate(-90 299.3 103.5)">100k</text>
<text x="304.3" y="102.4" transform="rotate(-90 304.3 102.4)">R7</text>
<text x="325.8" y="103.3">7810</text>
<text x="363.1" y="105.2">JP5</text>
<text x="55.9" y="116">PINHD-1X2</text>
<text x="120" y="116.8">LED_BLUE</text>
<text x="120.4" y="114.3">D2</text>
<text x="148.8" y="116.9">D1 ZENER</text>
<text x="195.5" y="115.4">INTENSITY1</text>
<text x="214.3" y="115.4">INTENSITY2</text>
<text x="257.7" y="116.9">ZENER D4</text>
<text x="286.3" y="116.8">LED_BLUE</text>
<text x="295.4" y="114.3">D5</text>
<text x="47" y="126.2">GND2-A</text>
<text x="364.4" y="126.2">GND2-B</text>
<text x="59.2" y="148.4">JP6</text>
<text x="69.9" y="149.1">PIN</text>
<text x="82.8" y="147.4">R16</text>
<text x="83" y="152.5">330</text>
<text x="69.9" y="156.7">PIN15</text>
<text x="82.5" y="156.3">R15</text>
<text x="82.7" y="161.4">330</text>
<text x="257.9" y="156">ENTRADA_CAM</text>
<text x="312.3" y="156">SALIDA_CAM</text>
<text x="69.9" y="166.8">PIN13</text>
<text x="82.9" y="165.2">R11</text>
<text x="83" y="170.3">330</text>
<text x="62.2" y="174.5">GND1-B</text>
<text x="176.4" y="185.1" transform="rotate(-90 176.4 185.1)">OK5</text>
<text x="196.6" y="185.1" transform="rotate(-90 196.6 185.1)">OK6</text>
<text x="219.5" y="185.1" transform="rotate(-90 219.5 185.1)">OK7</text>
<text x="160.6" y="186.1" transform="rotate(-90 160.6 186.1)">4N33</text>
<text x="180.9" y="186.1" transform="rotate(-90 180.9 186.1)">4N33</text>
<text x="203.8" y="186.1" transform="rotate(-90 203.8 186.1)">4N33</text>
<text x="62.2" y="199.9">V+24-C</text>
<text x="95.3" y="207.5">U3</text>
<text x="139.3" y="209.8" transform="rotate(-90 139.3 209.8)">R10</text>
<text x="56.6" y="211.9">JP7</text>
<text x="95.3" y="210">7812</text>
<text x="144.4" y="210.2" transform="rotate(-90 144.4 210.2)">100k</text>
<text x="143.2" y="220.9">D6</text>
<text x="165.1" y="219.5">ALARMA1</text>
<text x="185.4" y="219.5">ALARMA2</text>
<text x="208.2" y="219.5">ALARMA3</text>
<text x="142.8" y="223.4">LED_BLUE</text>
<text x="62.2" y="232.8">GND2-C</text>
</g>
<g font-size="2.1" fill="#757575">
<text x="46" y="44.6">1</text>
<text x="46" y="47.1">2</text>
<text x="368.5" y="44.6">1</text>
<text x="368.5" y="47.1">2</text>
<text x="46" y="49.7">3</text>
<text x="368.5" y="49.7">3</text>
<text x="140.6" y="72.5" transform="rotate(-90 140.6 72.5)">2</text>
<text x="150.7" y="72.5" transform="rotate(-90 150.7 72.5)">1</text>
<text x="171.1" y="72.5" transform="rotate(-90 171.1 72.5)">2</text>
<text x="178.7" y="72.5" transform="rotate(-90 178.7 72.5)">1</text>
<text x="239.6" y="72.5" transform="rotate(-90 239.6 72.5)">1</text>
<text x="247.2" y="72.5" transform="rotate(-90 247.2 72.5)">2</text>
<text x="267.5" y="72.5" transform="rotate(-90 267.5 72.5)">1</text>
<text x="277.7" y="72.5" transform="rotate(-90 277.7 72.5)">2</text>
<text x="140.6" y="89.7" transform="rotate(-90 140.6 89.7)">4</text>
<text x="150.7" y="89.7" transform="rotate(-90 150.7 89.7)">6</text>
<text x="171.1" y="87.1" transform="rotate(-90 171.1 87.1)">4</text>
<text x="176.1" y="87.1" transform="rotate(-90 176.1 87.1)">5</text>
<text x="178.7" y="87.1" transform="rotate(-90 178.7 87.1)">6</text>
<text x="239.6" y="87.1" transform="rotate(-90 239.6 87.1)">6</text>
<text x="242.1" y="87.1" transform="rotate(-90 242.1 87.1)">5</text>
<text x="247.2" y="87.1" transform="rotate(-90 247.2 87.1)">4</text>
<text x="267.5" y="89.7" transform="rotate(-90 267.5 89.7)">6</text>
<text x="277.7" y="89.7" transform="rotate(-90 277.7 89.7)">4</text>
<text x="80.6" y="93.8">IN</text>
<text x="85.7" y="93.8">OUT</text>
<text x="328.8" y="93.8">OUT</text>
<text x="336.3" y="93.8">IN</text>
<text x="83.1" y="97.5">GND</text>
<text x="198.4" y="100.5">1</text>
<text x="222" y="100.5">1</text>
<text x="331.3" y="97.5">GND</text>
<text x="51.9" y="108.1">1</text>
<text x="51.9" y="110.6">2</text>
<text x="198.4" y="110.6">1</text>
<text x="222" y="110.6">1</text>
<text x="366" y="108.1">1</text>
<text x="366" y="110.6">2</text>
<text x="59.5" y="151.3">1</text>
<text x="59.5" y="153.8">2</text>
<text x="59.5" y="156.3">3</text>
<text x="59.5" y="158.9">4</text>
<text x="270.3" y="158.9">1</text>
<text x="270.3" y="161.4">2</text>
<text x="317.7" y="158.9">1</text>
<text x="317.7" y="161.4">2</text>
<text x="270.3" y="164">3</text>
<text x="317.7" y="164">3</text>
<text x="163.4" y="179.2" transform="rotate(-90 163.4 179.2)">2</text>
<text x="171.1" y="179.2" transform="rotate(-90 171.1 179.2)">1</text>
<text x="183.8" y="179.2" transform="rotate(-90 183.8 179.2)">2</text>
<text x="191.4" y="179.2" transform="rotate(-90 191.4 179.2)">1</text>
<text x="206.6" y="179.2" transform="rotate(-90 206.6 179.2)">2</text>
<text x="214.2" y="179.2" transform="rotate(-90 214.2 179.2)">1</text>
<text x="163.4" y="193.8" transform="rotate(-90 163.4 193.8)">4</text>
<text x="168.5" y="193.8" transform="rotate(-90 168.5 193.8)">5</text>
<text x="171.1" y="193.8" transform="rotate(-90 171.1 193.8)">6</text>
<text x="183.8" y="193.8" transform="rotate(-90 183.8 193.8)">4</text>
<text x="188.8" y="193.8" transform="rotate(-90 188.8 193.8)">5</text>
<text x="191.4" y="193.8" transform="rotate(-90 191.4 193.8)">6</text>
<text x="206.6" y="193.8" transform="rotate(-90 206.6 193.8)">4</text>
<text x="211.7" y="193.8" transform="rotate(-90 211.7 193.8)">5</text>
<text x="214.2" y="193.8" transform="rotate(-90 214.2 193.8)">6</text>
<text x="88.3" y="200.5">IN</text>
<text x="93.3" y="200.5">OUT</text>
<text x="90.7" y="204.2">GND</text>
<text x="56.9" y="214.7">1</text>
<text x="162.8" y="212.2">1</text>
<text x="162.8" y="214.7">2</text>
<text x="183.1" y="212.2">1</text>
<text x="183.1" y="214.7">2</text>
<text x="206" y="212.2">1</text>
<text x="206" y="214.7">2</text>
<text x="56.9" y="217.3">2</text>
</g>
</svg>
